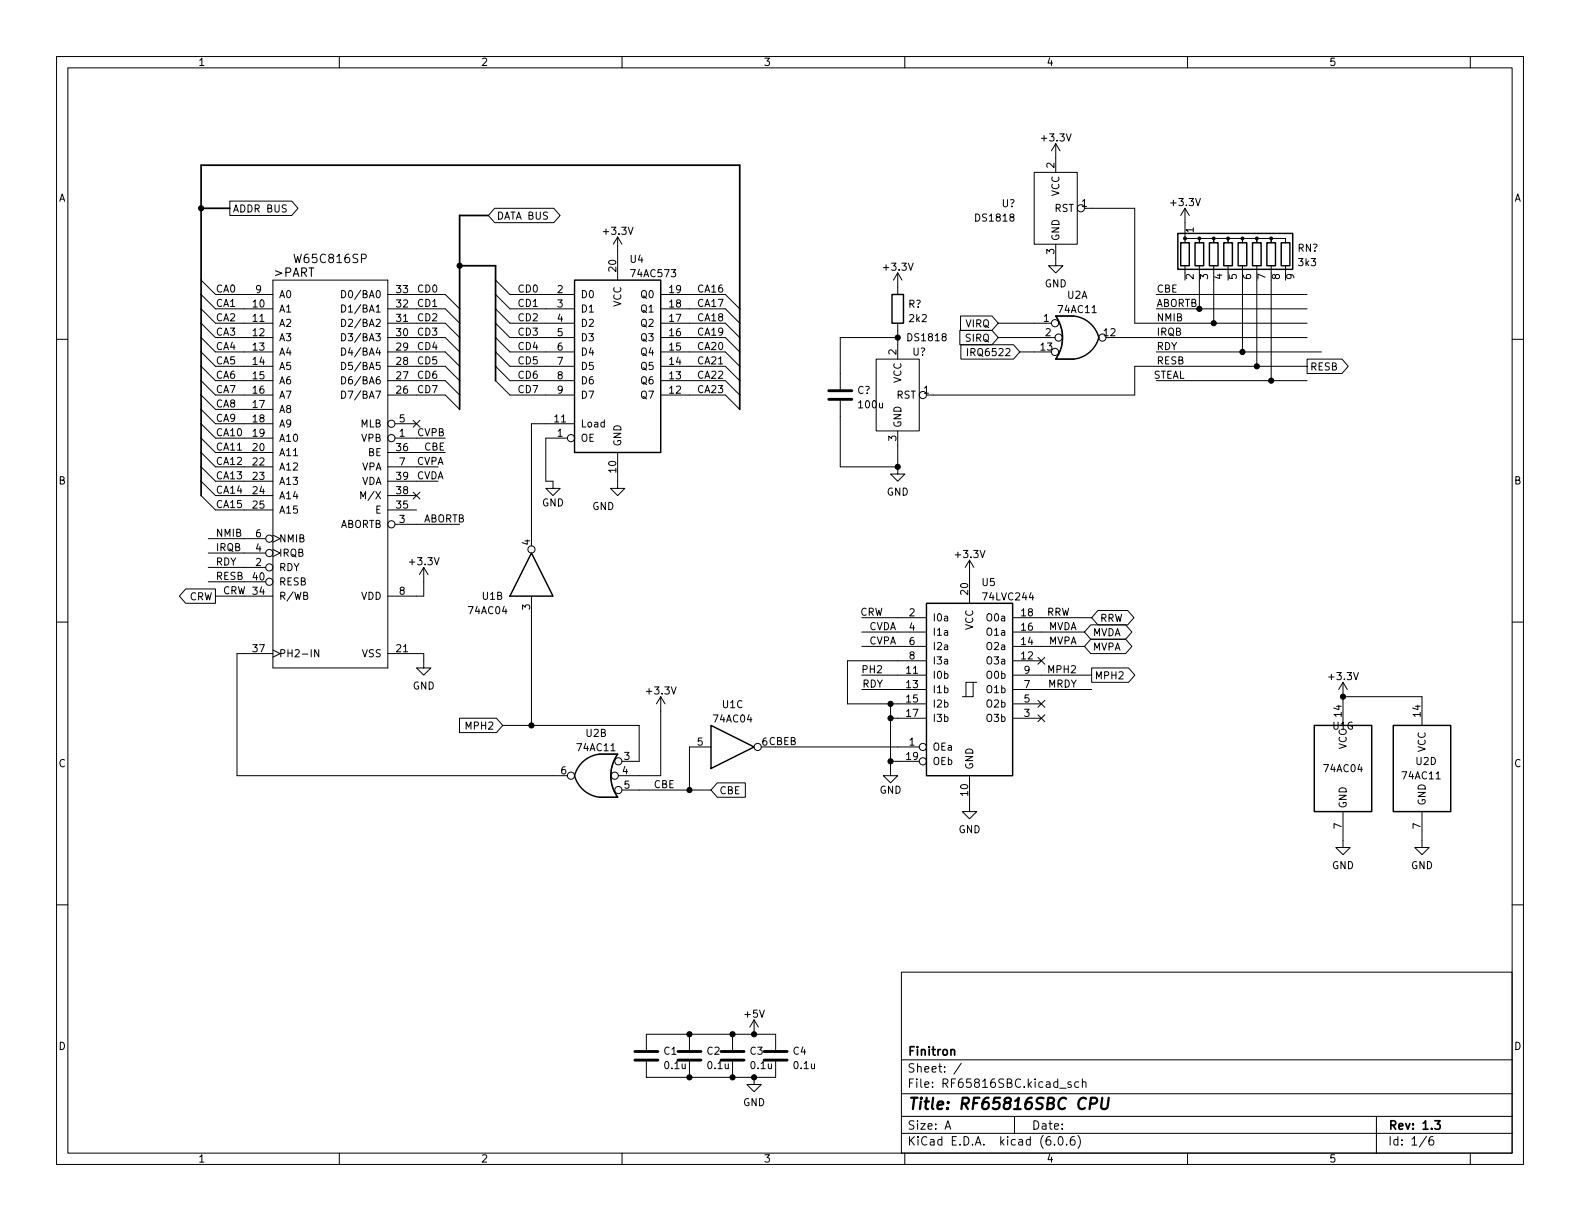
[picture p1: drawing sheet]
<svg xmlns="http://www.w3.org/2000/svg" width="279mm" height="216mm" viewBox="0 0 279 216" stroke-linecap="round" stroke-linejoin="round" font-family="sans-serif">
<g fill="none" stroke="#000" stroke-width=".18">
<path d="M10 10h259.4v195.9h-259.4zM12 12h255.4v191.9h-255.4zM60 10v2M110 10v2M160 10v2M210 10v2M260 10v2M40.6 35.6h11l1.1 1.2-1.1 1.3h-11zM87.5 36.8h10.4l1.1 1.3-1.1 1.3h-10.4l-1.1-1.3zM180.3 33h.1M182.9 30.5h7.6v12.7h-7.6zM186.7 25.4l-.8 1.3"/>
<path d="M186.7 25.4v5.1M186.7 25.4l.8 1.3M191.8 36.8h8.9v20.4h30.4M209.5 36.8l-.7 1.3M209.5 36.8v5.1M209.5 36.8l.8 1.3M10 60h2M35.6 59.7l2.5 2.5h10.2M35.6 57.2l2.5 2.5h10.2M35.6 54.6l2.5 2.6h10.2M35.6 52.1l2.5 2.5h10.2M35.6 49.5l2.5 2.6h10.2"/>
<path d="M48.3 49.5h20.3v68.6h-20.3zM60.4 59a.64 .64 0 0 1 .7 .6 .64 .64 0 0 1-.7 .7zM60.4 56.5a.64 .64 0 0 1 .7 .6 .64 .64 0 0 1-.7 .6zM60.4 53.9a.64 .64 0 0 1 .7 .6 .64 .64 0 0 1-.7 .7zM60.4 51.4a.64 .64 0 0 1 .7 .6 .64 .64 0 0 1-.7 .6zM68.6 59.7h10.1l2.6 2.5M68.6 57.2h10.1l2.6 2.5M68.6 54.6h10.1l2.6 2.6M68.6 52.1h10.1l2.6 2.5M87.6 59.7l2.6 2.5h11.4M87.6 57.2l2.6 2.5h11.4M87.6 54.6l2.6 2.6h11.4"/>
<path d="M87.6 52.1l2.6 2.5h11.4M87.6 49.5l2.6 2.6h11.4M109.2 41.9v7.6M109.2 41.9l-.7 1.3M109.2 41.9l.8 1.3M116.8 59.7h11.5l2.5 2.5M116.8 57.2h11.5l2.5 2.5M116.8 54.6h11.5l2.5 2.6M116.8 52.1h11.5l2.5 2.5M158.7 59.7h-10.1v9.1M158.7 48.3v3.8M158.7 57.2v6.3"/>
<path d="M158.7 48.3l-.7 1.2M158.7 48.3l.8 1.2M169.7 58.4h5.7l1.1 1.3-1.1 1.3h-5.7zM169.9 55.9h5.5l1.1 1.3-1.1 1.2h-5.5zM176.5 59.7h10.1M176.5 57.2h9.4M186.7 43.2v3.8h1.3l-1.3 1.3-1.3-1.3h1.3M189.9 55.9h-3.2a6.6 6.6 0 0 1 0 7.6h3.2M195.6 59.7h35.5M204.5 54.6h26.6M204.5 52.1h26.6M209.5 42.9v-.7h2.6v.7v-.7h2.5v.7v-.7h2.6v.7v-.7h2.5v.7v-.7h2.5v.7v-.7h2.6v.7v-.7h2.5v.7"/>
<path d="M209.5 47v1.3M212.1 47v1.3M212.1 49.5v5.1M214.6 47v1.3M214.6 49.5v7.7M217.2 47v1.3M219.7 47v1.3M219.7 49.5v12.7M222.2 47v1.3M222.2 49.5v15.3M224.8 47v1.3M224.8 49.5v17.8"/>
<path d="M227.3 47v1.3M267.4 60h2M35.6 67.3l2.5 2.6h10.2M35.6 74.9l2.5 2.6h10.2M35.6 72.4l2.5 2.5h10.2M35.6 64.8l2.5 2.5h10.2M35.6 62.2l2.5 2.6h10.2M35.6 69.9l2.5 2.5h10.2M35.6 77.5l2.5 2.5h10.2M60.4 69.2a.64 .64 0 0 1 .7 .6 .64 .64 0 0 1-.7 .6zM60.4 66.6a.64 .64 0 0 1 .7 .6 .64 .64 0 0 1-.7 .7zM60.4 64.1a.64 .64 0 0 1 .7 .6 .64 .64 0 0 1-.7 .6z"/>
<path d="M60.4 61.5a.64 .64 0 0 1 .7 .7 .64 .64 0 0 1-.7 .6zM68.6 69.9h10.1l2.6 2.5M68.6 67.3h10.1l2.6 2.6M68.6 64.8h10.1l2.6 2.5M68.6 62.2h10.1l2.6 2.6M69.8 77.5h8.9M69.8 74.9h3.9M73.1 74.3l1.2 1.2M74.3 74.3l-1.2 1.2M87.6 67.3l2.6 2.6h11.4M87.6 64.8l2.6 2.5h11.4M87.6 62.2l2.6 2.6h11.4"/>
<path d="M100.3 77.5h-3.8v7.6h1.3v1.3h1.3l-1.3 1.2-1.3-1.2h1.3M101.6 74.9h-7.6v21.6M116.8 69.9h11.5l2.5 2.5M116.8 67.3h11.5l2.5 2.6M116.8 64.8h11.5l2.5 2.5M116.8 62.2h11.5l2.5 2.6M148.6 70.9v11.7h10.1M152.4 66h.1M154.9 63.5h7.7v12.7h-7.7zM158.7 76.2v6.4M169.9 61h9.3l1.1 1.2-1.1 1.3h-9.3zM171.1 61.6v1.3"/>
<path d="M180.3 62.2h5.6M204.5 67.3h26.6M204.5 62.2h29.2M231.1 63.5h6.2l1.1 1.3-1.1 1.2h-6.2zM231.1 64.8h-30.4v5.1h-36.9M35.6 80l2.5 2.6h10.2M35.6 82.6l2.5 2.5h10.2M35.6 85.1l2.5 2.5h10.2M35.6 87.6l2.5 2.6h10.2M36.8 97.8h10.2M36.8 95.3h10.2M48.3 97.2l1.2 .6-1.2 .6"/>
<path d="M48.3 94.6l1.2 .7-1.2 .6M63.8 88.2v-1.3l.4 .9 .4-.9v1.3M68.6 80h10.1M68.6 82.6h8.9M68.6 85.1h8.9M68.6 87.6h5.1M68.6 90.2h5.1M69.8 92.7h11.5M73.1 87l1.2 1.2M74.3 87l-1.2 1.2M109.2 80v6.4h1.3l-1.3 1.2-1.3-1.2h1.3M158.7 82.6v1.2h1.3l-1.3 1.3-1.2-1.3h1.2"/>
<path d="M171.4 99.1v7.6M171.4 99.1l-.7 1.2M171.4 99.1l.8 1.2M10 110h2M32.8 104.1h5.3v2.6h-5.3l-1.1-1.3zM36.8 100.3h10.2M36.8 102.9h10.2M38.1 105.4h10.2M48.3 114.9l1.2 .7-1.2 .6M48.3 115.6h-6.4v21.6h58.4M56.4 114.9v1.2l-.8-1.2v1.2M68.6 115.6h6.3v2.5h1.3l-1.3 1.3-1.2-1.3h1.2"/>
<path d="M74.9 100.3v5.1h-6.3M74.9 100.3l-.7 1.3M74.9 100.3l.8 1.3M94 105.4v22.9M152.4 119.4h11.4M152.4 114.3h11.4M152.4 111.8h11.4M152.4 109.2h11.4M163.8 116.8h-13.9v7.7h13.9M179.1 119.4h13.9M179.1 116.8h5M179.1 114.3h12.7"/>
<path d="M179.1 111.8h12.7M179.1 109.2h13.9M183.5 116.2l1.3 1.2M184.8 116.2l-1.3 1.2M192.9 113h6.2l1.1 1.3-1.1 1.3h-6.2l-1.1-1.3zM192.9 110.5h6.2l1.1 1.3-1.1 1.2h-6.2l-1.1-1.2zM193 118.1h6.6l1.1 1.3-1.1 1.3h-6.6zM194.2 107.9h5.2l1.1 1.3-1.1 1.3h-5.2l-1.2-1.3zM267.4 110h2M81.3 127h6.5l1.1 1.3-1.1 1.2h-6.5zM88.9 128.3h24.1v6.3h-3M106 133.4h3.2a6.6 6.6 0 0 0 0 7.6h-3.2"/>
<path d="M110 139.7h15.7M116.8 123.2l-.7 1.3M116.8 123.2v14h-7.5M116.8 123.2l.8 1.3M125.7 132.1h-3.8v7.6M126.8 138.4h5v2.6h-5l-1.1-1.3zM137.2 132.1h25.4M152.4 121.9h11.4M157.5 124.5v12.7h1.2l-1.2 1.2-1.3-1.2h1.3M157.5 127h6.3M157.5 134.6h5.1M171.4 137.2v6.3h1.3l-1.3 1.3-1.2-1.3h1.2"/>
<path d="M172.1 120.7h-1.3v2.5M172.7 120.7h-.6v2.5h-1.9M179.1 121.9h13.9M179.1 124.5h5M179.1 127h5M183.5 123.9l1.3 1.2M183.5 126.4l1.3 1.2M184.8 123.9l-1.3 1.2M184.8 126.4l-1.3 1.2M237.5 120.7l-.8 1.2M237.5 120.7v7.6M237.5 120.7l.8 1.2"/>
<path d="M237.5 123.2h14v5.1M10 160h2M237.5 143.5v6.4h1.3l-1.3 1.2-1.3-1.2h1.3M251.5 143.5v6.4h1.2l-1.2 1.2-1.3-1.2h1.3M267.4 160h2M159.4 171.9h108v32h-108zM114.3 185.7v-2.8h22.9v2.8M114.3 187.7v2.8h22.9v-2.8M121.9 182.9v2.8M121.9 187.7v2.8M129.5 182.9v2.8M129.5 187.7v2.8"/>
<path d="M133.3 190.5v1.3h1.3l-1.3 1.2-1.2-1.2h1.2M133.3 180.3l-.7 1.3M133.3 180.3v2.6M133.3 180.3l.8 1.3M159.4 197.4h108M159.4 193.4h108M159.4 187.4h108M167.1 199.7l.5-1.5 .5 1.5M167.3 199.2h.7M170 188l-1.3 1.9M179.4 197.4v3M187.4 192.4h1.1"/>
<path d="M189.4 191.4l-.4-.1-.2 .2 .1 .2 .5 .2v.3h-.6M190.8 191.4l-.5-.1-.3 .3v.4l.2 .2h.6M191.4 191.4l.2-.1 .4 .1v.9M191.4 190.8v1.5M243.4 197.4v6.5M60 203.9v2M110 203.9v2M159.4 200.4h108M160 203.9v2M186.5 202.3v.2M187.3 201h.2a.81 .81 0 0 1 .6 .6 .81 .81 0 0 1-.3 .8l-.2 .1a.81 .81 0 0 1-.6-.6 .81 .81 0 0 1 .3-.9zM188.6 202.3v.2"/>
<path d="M190 201a.59 .59 0 0 0-.7 .6v.6l.1 .2 .4 .1 .2-.2 .1-.5-.1-.2-.5-.1-.2 .3M190.6 200.8a1.72 1.72 0 0 1 0 2.2M210 203.9v2M252.3 200.9l-1.3 1.9M253.4 201a.59 .59 0 0 0-.7 .6v.6l.1 .2 .5 .1 .2-.2v-.5l-.1-.2-.4-.1-.3 .3M260 203.9v2"/>
<circle cx="191.1" cy="36.8" r=".63"/>
<circle cx="186.6" cy="57.1" r=".63"/>
<circle cx="187.2" cy="59.7" r=".63"/>
<circle cx="194.9" cy="59.7" r=".63"/>
<circle cx="69.2" cy="74.9" r=".63"/>
<circle cx="69.2" cy="77.5" r=".63"/>
<circle cx="101" cy="77.5" r=".63"/>
<circle cx="163.2" cy="69.8" r=".63"/>
<circle cx="186.6" cy="62.2" r=".63"/>
<circle cx="47.6" cy="97.8" r=".63"/>
<circle cx="47.6" cy="95.2" r=".63"/>
<circle cx="69.2" cy="92.7" r=".63"/>
<circle cx="94" cy="97.2" r=".63"/>
<circle cx="47.6" cy="102.9" r=".63"/>
<circle cx="47.6" cy="100.3" r=".63"/>
<circle cx="101" cy="137.2" r=".63"/>
<circle cx="108.7" cy="137.2" r=".63"/>
<circle cx="109.3" cy="139.7" r=".63"/>
<circle cx="109.3" cy="134.6" r=".63"/>
<circle cx="134" cy="132.1" r=".63"/>
<circle cx="163.2" cy="132.1" r=".63"/>
<circle cx="163.2" cy="134.6" r=".63"/>
</g>
<path d="M35.6 36.8h5M86.4 38.1h-5.1v34.3M81.3 47h6.3v20.3M130.8 72.4v-43.2h-95.2v58.4M168.2 185.7l.2-.1 .3 .1 .1 .9M253.7 198.2h1l-.5 .5 .4 .2v.6l-.2 .2h-.4l-.3-.2" fill="none" stroke="#000" stroke-width=".3"/>
<path d="M192.8 195.2h.8a.55 .55 0 0 0 .4-.5 .55 .55 0 0 0-.3-.6h-.8l-.2 2M194.9 194.1l-.2 1.6 .2 .3a.66 .66 0 0 0 1-.3l.2-1.6" fill="none" stroke="#000" stroke-width=".4"/>
<path d="M146.6 70.6h4M146.6 69.1h4M112.3 187.5h4M112.3 185.9h4M119.9 187.5h4.1M119.9 185.9h4.1M127.5 187.5h4.1M127.5 185.9h4.1M135.1 187.5h4.1M135.1 185.9h4.1" fill="none" stroke="#000" stroke-width=".51"/>
<g fill="none" stroke="#000" stroke-width=".25">
<path d="M101.6 49.5h15.2v30.5h-15.2zM157.7 52.1h2.1v5.1h-2.1zM186.7 55.9h3.2a5.1 5.1 0 0 1 4.4 3.8 5.2 5.2 0 0 1-4.4 3.8h-3.2a6.6 6.6 0 0 0 0-7.6zM208.3 41.3h20.3v6.3h-20.3zM208.8 42.9h1.5v4.1h-1.5zM211.3 42.9h1.6v4.1h-1.6zM213.9 42.9h1.5v4.1h-1.5zM216.4 42.9h1.5v4.1h-1.5zM218.9 42.9h1.6v4.1h-1.6zM221.5 42.9h1.5v4.1h-1.5zM224 42.9h1.6v4.1h-1.6zM226.6 42.9h1.5v4.1h-1.5z"/>
<path d="M94 97.8l3.8 7.6h-7.6zM163.8 106.7h15.3v30.5h-15.3zM101.6 137.2a5.2 5.2 0 0 0 4.4 3.8M106 133.4a5.1 5.1 0 0 0-4.4 3.8M106 133.4h3.2M109.2 133.4a6.6 6.6 0 0 0 0 7.6M125.7 128.3l7.6 3.8-7.6 3.8zM232.4 128.3h10.2v15.2h-10.2zM246.4 128.3h10.1v15.2h-10.1zM106 141h3.2"/>
</g>
<g fill="#000" stroke="#000" stroke-width=".18">
<circle cx="35.6" cy="36.8" r=".46"/>
<circle cx="81.3" cy="47" r=".46"/>
<circle cx="158.7" cy="59.7" r=".46"/>
<circle cx="209.5" cy="42.2" r=".25"/>
<circle cx="212.1" cy="54.6" r=".46"/>
<circle cx="212.1" cy="42.2" r=".25"/>
<circle cx="214.6" cy="57.2" r=".46"/>
<circle cx="214.6" cy="42.2" r=".25"/>
<circle cx="217.2" cy="42.2" r=".25"/>
<circle cx="219.7" cy="42.2" r=".25"/>
<circle cx="222.2" cy="42.2" r=".25"/>
<circle cx="224.8" cy="42.2" r=".25"/>
<circle cx="219.7" cy="62.2" r=".46"/>
<circle cx="222.2" cy="64.8" r=".46"/>
<circle cx="224.8" cy="67.3" r=".46"/>
<circle cx="158.7" cy="82.6" r=".46"/>
<circle cx="94" cy="128.3" r=".46"/>
<circle cx="121.9" cy="139.7" r=".46"/>
<circle cx="157.5" cy="124.5" r=".46"/>
<circle cx="157.5" cy="134.6" r=".46"/>
<circle cx="157.5" cy="127" r=".46"/>
<circle cx="237.5" cy="123.2" r=".46"/>
<circle cx="121.9" cy="182.9" r=".46"/>
<circle cx="121.9" cy="190.5" r=".46"/>
<circle cx="129.5" cy="182.9" r=".46"/>
<circle cx="129.5" cy="190.5" r=".46"/>
<circle cx="133.3" cy="182.9" r=".46"/>
<circle cx="133.3" cy="190.5" r=".46"/>
</g>
<text font-size="2.8" x="160.4" y="196.2">Title: RF65816SBC CPU</text>
<g font-size="2.1">
<text x="52.4" y="46.5">W65C816SP</text>
<text x="48.5" y="48.9">&gt;PART</text>
<text x="160.4" y="189.7">Sheet: /</text>
<text x="160.4" y="186.7">Finitron</text>
<text x="160.4" y="192.4">File: RF65816SBC.kicad_sch</text>
<text x="160.4" y="202.5">KiCad E.D.A. kicad (6.0.6)</text>
<text x="160.4" y="199.7">Size: A</text>
<text x="182.4" y="199.7">Date:</text>
<text x="245.4" y="199.7">Rev: 1.3</text>
<text x="245.4" y="202.5">Id: 1/6</text>
</g>
<g font-size="1.8">
<text x="35" y="11.6">1</text>
<text x="85" y="11.6">2</text>
<text x="135" y="11.6">3</text>
<text x="185" y="11.6">4</text>
<text x="235" y="11.6">5</text>
<text x="184.4" y="25">+3.3V</text>
<text x="186.4" y="29.7" transform="rotate(-90 186.4 29.7)">2</text>
<text x="10.3" y="35.6">A</text>
<text x="187.3" y="34.7" transform="rotate(-90 187.3 34.7)">VCC</text>
<text x="267.7" y="35.6">A</text>
<text x="41.1" y="37.6">ADDR BUS</text>
<text x="87.8" y="38.8">DATA BUS</text>
<text x="106.9" y="41.5">+3.3V</text>
<text x="172.7" y="39.2">DS1818</text>
<text x="177.2" y="36.6">U?</text>
<text x="186.5" y="37.5">RST</text>
<text x="191.3" y="36.6">1</text>
<text x="207.2" y="36.4">+3.3V</text>
<text x="211.1" y="41.1" transform="rotate(-90 211.1 41.1)">1</text>
<text x="109" y="48" transform="rotate(-90 109 48)">20</text>
<text x="111.5" y="46.5">U4</text>
<text x="156.4" y="47.9">+3.3V</text>
<text x="186.4" y="44.9" transform="rotate(-90 186.4 44.9)">3</text>
<text x="187.3" y="42.7" transform="rotate(-90 187.3 42.7)">GND</text>
<text x="229.5" y="44.5">RN?</text>
<text x="229.7" y="47">3k3</text>
<text x="38.1" y="51.7">CA0</text>
<text x="45.2" y="51.8">9</text>
<text x="49.3" y="52.7">A0</text>
<text x="61.3" y="52.7">D0/BA0</text>
<text x="70.1" y="51.8">33</text>
<text x="73.7" y="51.7">CD0</text>
<text x="91.4" y="51.7">CD0</text>
<text x="98.6" y="51.8">2</text>
<text x="102.6" y="52.7">D0</text>
<text x="111.8" y="49">74AC573</text>
<text x="113.5" y="52.7">Q0</text>
<text x="118.4" y="51.8">19</text>
<text x="123.2" y="51.7">CA16</text>
<text x="184.7" y="50.8">GND</text>
<text x="188.7" y="52.8">U2A</text>
<text x="204.5" y="51.7">CBE</text>
<text x="211.1" y="49.4" transform="rotate(-90 211.1 49.4)">2</text>
<text x="213.6" y="49.4" transform="rotate(-90 213.6 49.4)">3</text>
<text x="216.2" y="49.4" transform="rotate(-90 216.2 49.4)">4</text>
<text x="218.7" y="49.4" transform="rotate(-90 218.7 49.4)">5</text>
<text x="221.2" y="49.4" transform="rotate(-90 221.2 49.4)">6</text>
<text x="223.8" y="49.4" transform="rotate(-90 223.8 49.4)">7</text>
<text x="226.3" y="49.4" transform="rotate(-90 226.3 49.4)">8</text>
<text x="228.9" y="49.4" transform="rotate(-90 228.9 49.4)">9</text>
<text x="38.1" y="59.3">CA3</text>
<text x="38.1" y="54.3">CA1</text>
<text x="38.1" y="56.8">CA2</text>
<text x="44.7" y="54.4">10</text>
<text x="44.7" y="56.9">11</text>
<text x="44.7" y="59.4">12</text>
<text x="49.3" y="55.2">A1</text>
<text x="49.3" y="57.8">A2</text>
<text x="61.3" y="57.8">D2/BA2</text>
<text x="61.3" y="55.2">D1/BA1</text>
<text x="70.1" y="59.4">30</text>
<text x="70.1" y="56.9">31</text>
<text x="70.1" y="54.4">32</text>
<text x="73.7" y="56.8">CD2</text>
<text x="73.7" y="59.3">CD3</text>
<text x="73.7" y="54.3">CD1</text>
<text x="91.4" y="59.3">CD3</text>
<text x="91.4" y="56.8">CD2</text>
<text x="91.4" y="54.3">CD1</text>
<text x="98.6" y="54.4">3</text>
<text x="98.6" y="56.9">4</text>
<text x="98.6" y="59.4">5</text>
<text x="102.6" y="55.2">D1</text>
<text x="102.6" y="57.8">D2</text>
<text x="109.9" y="54.3" transform="rotate(-90 109.9 54.3)">VCC</text>
<text x="113.5" y="57.8">Q2</text>
<text x="113.5" y="55.2">Q1</text>
<text x="118.4" y="59.4">16</text>
<text x="118.4" y="56.9">17</text>
<text x="118.4" y="54.4">18</text>
<text x="123.2" y="59.3">CA19</text>
<text x="123.2" y="56.8">CA18</text>
<text x="123.2" y="54.3">CA17</text>
<text x="160.6" y="54.4">R?</text>
<text x="160.9" y="56.9">2k2</text>
<text x="170.8" y="57.9">VIRQ</text>
<text x="184.5" y="56.9">1</text>
<text x="184.9" y="59.4">2</text>
<text x="187.3" y="55.4">74AC11</text>
<text x="195.2" y="59.4">12</text>
<text x="204.5" y="59.3">IRQB</text>
<text x="204.5" y="54.3">ABORTB</text>
<text x="204.5" y="56.8">NMIB</text>
<text x="38.1" y="61.9">CA4</text>
<text x="38.1" y="64.4">CA5</text>
<text x="44.7" y="62">13</text>
<text x="44.7" y="64.5">14</text>
<text x="49.3" y="60.3">A3</text>
<text x="49.3" y="62.9">A4</text>
<text x="49.3" y="65.4">A5</text>
<text x="61.3" y="65.4">D5/BA5</text>
<text x="61.3" y="62.9">D4/BA4</text>
<text x="61.3" y="60.3">D3/BA3</text>
<text x="70.1" y="64.5">28</text>
<text x="70.1" y="62">29</text>
<text x="73.7" y="61.9">CD4</text>
<text x="73.7" y="64.4">CD5</text>
<text x="91.4" y="61.9">CD4</text>
<text x="91.4" y="64.4">CD5</text>
<text x="98.6" y="62">6</text>
<text x="98.6" y="64.5">7</text>
<text x="102.6" y="60.3">D3</text>
<text x="102.6" y="62.9">D4</text>
<text x="102.6" y="65.4">D5</text>
<text x="113.5" y="65.4">Q5</text>
<text x="113.5" y="62.9">Q4</text>
<text x="113.5" y="60.3">Q3</text>
<text x="118.4" y="64.5">14</text>
<text x="118.4" y="62">15</text>
<text x="123.2" y="64.4">CA21</text>
<text x="123.2" y="61.9">CA20</text>
<text x="158.5" y="62.7" transform="rotate(-90 158.5 62.7)">2</text>
<text x="160.7" y="60.3">DS1818</text>
<text x="161.4" y="62.9">U?</text>
<text x="170.8" y="60.4">SIRQ</text>
<text x="171.8" y="63">IRQ6522</text>
<text x="184.1" y="62">13</text>
<text x="204.5" y="61.9">RDY</text>
<text x="204.5" y="64.4">RESB</text>
<text x="231.6" y="65.5">RESB</text>
<text x="38.1" y="69.5">CA7</text>
<text x="38.1" y="67">CA6</text>
<text x="44.7" y="67.1">15</text>
<text x="44.7" y="69.6">16</text>
<text x="49.3" y="67.9">A6</text>
<text x="49.3" y="70.5">A7</text>
<text x="61.3" y="70.5">D7/BA7</text>
<text x="61.3" y="67.9">D6/BA6</text>
<text x="70.1" y="69.6">26</text>
<text x="70.1" y="67.1">27</text>
<text x="73.7" y="67">CD6</text>
<text x="73.7" y="69.5">CD7</text>
<text x="91.4" y="69.5">CD7</text>
<text x="91.4" y="67">CD6</text>
<text x="98.6" y="67.1">8</text>
<text x="98.6" y="69.6">9</text>
<text x="102.6" y="67.9">D6</text>
<text x="102.6" y="70.5">D7</text>
<text x="113.5" y="70.5">Q7</text>
<text x="113.5" y="67.9">Q6</text>
<text x="118.4" y="69.6">12</text>
<text x="118.4" y="67.1">13</text>
<text x="123.2" y="67">CA22</text>
<text x="123.2" y="69.5">CA23</text>
<text x="151.6" y="69.7">C?</text>
<text x="158.5" y="70.5">RST</text>
<text x="159.4" y="67.7" transform="rotate(-90 159.4 67.7)">VCC</text>
<text x="163.3" y="69.6">1</text>
<text x="203.8" y="67">STEAL</text>
<text x="38.1" y="72">CA8</text>
<text x="38.1" y="74.6">CA9</text>
<text x="38.1" y="77.1">CA10</text>
<text x="44.7" y="72.1">17</text>
<text x="44.7" y="74.7">18</text>
<text x="44.7" y="77.2">19</text>
<text x="49.3" y="73">A8</text>
<text x="49.3" y="75.6">A9</text>
<text x="63.7" y="75.6">MLB</text>
<text x="70.6" y="77.2">1</text>
<text x="70.6" y="74.7">5</text>
<text x="73.8" y="77.1">CVPB</text>
<text x="98.1" y="74.7">11</text>
<text x="98.6" y="77.2">1</text>
<text x="102.6" y="75.6">Load</text>
<text x="152" y="72.2">100u</text>
<text x="158.5" y="78" transform="rotate(-90 158.5 78)">3</text>
<text x="159.4" y="75.7" transform="rotate(-90 159.4 75.7)">GND</text>
<text x="38.1" y="82.2">CA12</text>
<text x="38.1" y="79.7">CA11</text>
<text x="44.7" y="79.8">20</text>
<text x="44.7" y="82.3">22</text>
<text x="49.3" y="78.1">A10</text>
<text x="49.3" y="80.6">A11</text>
<text x="49.3" y="83.2">A12</text>
<text x="63.9" y="78.1">VPB</text>
<text x="63.9" y="83.2">VPA</text>
<text x="65.1" y="80.6">BE</text>
<text x="70.1" y="79.8">36</text>
<text x="70.6" y="82.3">7</text>
<text x="73.7" y="82.2">CVPA</text>
<text x="74.9" y="79.7">CBE</text>
<text x="102.6" y="78.1">OE</text>
<text x="109" y="83.5" transform="rotate(-90 109 83.5)">10</text>
<text x="109.9" y="79" transform="rotate(-90 109.9 79)">GND</text>
<text x="10.3" y="85.7">B</text>
<text x="38.1" y="87.3">CA14</text>
<text x="38.1" y="84.7">CA13</text>
<text x="38.1" y="89.8">CA15</text>
<text x="44.7" y="84.8">23</text>
<text x="44.7" y="87.4">24</text>
<text x="44.7" y="89.9">25</text>
<text x="49.3" y="85.7">A13</text>
<text x="49.3" y="88.3">A14</text>
<text x="63.8" y="85.7">VDA</text>
<text x="64.4" y="88.3">M/X</text>
<text x="70.1" y="89.9">35</text>
<text x="70.1" y="87.4">38</text>
<text x="70.1" y="84.8">39</text>
<text x="73.7" y="84.7">CVDA</text>
<text x="95.8" y="89.5">GND</text>
<text x="156.8" y="87.6">GND</text>
<text x="267.7" y="85.7">B</text>
<text x="38.1" y="94.9">NMIB</text>
<text x="45.2" y="95">6</text>
<text x="49.3" y="90.8">A15</text>
<text x="49.3" y="95.9">NMIB</text>
<text x="60" y="93.3">ABORTB</text>
<text x="66.4" y="90.8">E</text>
<text x="70.6" y="92.5">3</text>
<text x="74.9" y="92.4">ABORTB</text>
<text x="104.7" y="90.2">GND</text>
<text x="38.1" y="100">RDY</text>
<text x="38.1" y="97.4">IRQB</text>
<text x="45.2" y="100.1">2</text>
<text x="45.2" y="97.5">4</text>
<text x="49.3" y="101">RDY</text>
<text x="49.3" y="98.4">IRQB</text>
<text x="72.6" y="99.9">+3.3V</text>
<text x="93.7" y="96.4" transform="rotate(-90 93.7 96.4)">4</text>
<text x="169.1" y="98.7">+3.3V</text>
<text x="33.4" y="106.1">CRW</text>
<text x="38.1" y="102.5">RESB</text>
<text x="39.4" y="105.1">CRW 34</text>
<text x="44.7" y="102.6">40</text>
<text x="49.3" y="106">R/WB</text>
<text x="49.3" y="103.5">RESB</text>
<text x="63.8" y="106">VDD</text>
<text x="70.6" y="105.2">8</text>
<text x="85.3" y="106">U1B</text>
<text x="93.7" y="107.8" transform="rotate(-90 93.7 107.8)">3</text>
<text x="171.2" y="105.1" transform="rotate(-90 171.2 105.1)">20</text>
<text x="173.7" y="103.6">U5</text>
<text x="174" y="106.2">74LVC244</text>
<text x="83" y="108.6">74AC04</text>
<text x="152" y="108.9">CRW</text>
<text x="153.7" y="114">CVPA</text>
<text x="153.7" y="111.4">CVDA</text>
<text x="160.8" y="109">2</text>
<text x="160.8" y="111.5">4</text>
<text x="164.8" y="109.9">I0a</text>
<text x="164.8" y="112.4">I1a</text>
<text x="172.1" y="111.4" transform="rotate(-90 172.1 111.4)">VCC</text>
<text x="174.7" y="112.4">O1a</text>
<text x="174.7" y="109.9">O0a</text>
<text x="180.6" y="111.5">16</text>
<text x="180.6" y="109">18</text>
<text x="185" y="108.9">RRW</text>
<text x="185.4" y="111.4">MVDA</text>
<text x="185.4" y="114">MVPA</text>
<text x="193.2" y="112.5">MVDA</text>
<text x="194.5" y="109.9">RRW</text>
<text x="44.7" y="115.3">37</text>
<text x="49.3" y="116.2">PH2-IN</text>
<text x="64" y="116.2">VSS</text>
<text x="70.1" y="115.3">21</text>
<text x="152.8" y="119">PH2</text>
<text x="160.3" y="119.1">11</text>
<text x="160.8" y="114">6</text>
<text x="160.8" y="116.6">8</text>
<text x="164.8" y="114.9">I2a</text>
<text x="164.8" y="117.5">I3a</text>
<text x="174.7" y="117.5">O3a</text>
<text x="174.7" y="114.9">O2a</text>
<text x="180.6" y="116.6">12</text>
<text x="180.6" y="114">14</text>
<text x="181.1" y="119.1">9</text>
<text x="185.6" y="119">MPH2</text>
<text x="193.2" y="115">MVPA</text>
<text x="73" y="121.9">GND</text>
<text x="114.5" y="122.8">+3.3V</text>
<text x="127.8" y="125.2">U1C</text>
<text x="152.5" y="121.6">RDY</text>
<text x="160.3" y="121.7">13</text>
<text x="160.3" y="124.2">15</text>
<text x="164.8" y="120">I0b</text>
<text x="164.8" y="122.6">I1b</text>
<text x="164.8" y="125.1">I2b</text>
<text x="174.6" y="125.1">O2b</text>
<text x="174.6" y="122.6">O1b</text>
<text x="174.6" y="120">O0b</text>
<text x="181.1" y="124.2">5</text>
<text x="181.1" y="121.7">7</text>
<text x="185.3" y="121.6">MRDY</text>
<text x="193.5" y="120.1">MPH2</text>
<text x="235.2" y="120.2">+3.3V</text>
<text x="82.6" y="129">MPH2</text>
<text x="103.6" y="130.3">U2B</text>
<text x="123.3" y="131.8">5</text>
<text x="126.3" y="127.7">74AC04</text>
<text x="134.8" y="131.8">6CBEB</text>
<text x="160.3" y="126.7">17</text>
<text x="160.8" y="131.8">1</text>
<text x="164.8" y="127.6">I3b</text>
<text x="174.6" y="127.6">O3b</text>
<text x="181.1" y="126.7">3</text>
<text x="235.7" y="129">U1G</text>
<text x="237.2" y="126.7" transform="rotate(-90 237.2 126.7)">14</text>
<text x="251.2" y="126.7" transform="rotate(-90 251.2 126.7)">14</text>
<text x="10.3" y="135.6">C</text>
<text x="99.2" y="136.9">6</text>
<text x="102.2" y="132.8">74AC11</text>
<text x="110.1" y="136.9">4</text>
<text x="110.4" y="134.4">3</text>
<text x="160.3" y="134.4">19</text>
<text x="164.8" y="132.7">OEa</text>
<text x="164.8" y="135.3">OEb</text>
<text x="172.1" y="136.1" transform="rotate(-90 172.1 136.1)">GND</text>
<text x="234.2" y="136.5">74AC04</text>
<text x="238.1" y="132.5" transform="rotate(-90 238.1 132.5)">VCC</text>
<text x="248.1" y="137.8">74AC11</text>
<text x="250.4" y="135.3">U2D</text>
<text x="252.1" y="133" transform="rotate(-90 252.1 133)">VCC</text>
<text x="267.7" y="135.6">C</text>
<text x="110.4" y="139.4">5</text>
<text x="115.6" y="139.4">CBE</text>
<text x="127.2" y="140.4">CBE</text>
<text x="155.5" y="140.3">GND</text>
<text x="171.2" y="140.7" transform="rotate(-90 171.2 140.7)">10</text>
<text x="238.1" y="143" transform="rotate(-90 238.1 143)">GND</text>
<text x="252.1" y="142.5" transform="rotate(-90 252.1 142.5)">GND</text>
<text x="169.5" y="147.3">GND</text>
<text x="237.2" y="146.5" transform="rotate(-90 237.2 146.5)">7</text>
<text x="251.2" y="146.5" transform="rotate(-90 251.2 146.5)">7</text>
<text x="235.5" y="153.7">GND</text>
<text x="249.5" y="153.7">GND</text>
<text x="131.8" y="179.9">+5V</text>
<text x="10.3" y="185.7">D</text>
<text x="267.7" y="185.7">D</text>
<text x="117.4" y="186.5">C1</text>
<text x="117.6" y="189">0.1u</text>
<text x="125" y="186.5">C2</text>
<text x="125.2" y="189">0.1u</text>
<text x="132.6" y="186.5">C3</text>
<text x="132.9" y="189">0.1u</text>
<text x="140.3" y="186.5">C4</text>
<text x="140.5" y="189">0.1u</text>
<text x="131.4" y="195.6">GND</text>
<text x="35" y="205.6">1</text>
<text x="85" y="205.6">2</text>
<text x="135" y="205.6">3</text>
<text x="185" y="205.6">4</text>
<text x="235" y="205.6">5</text>
</g>
</svg>
